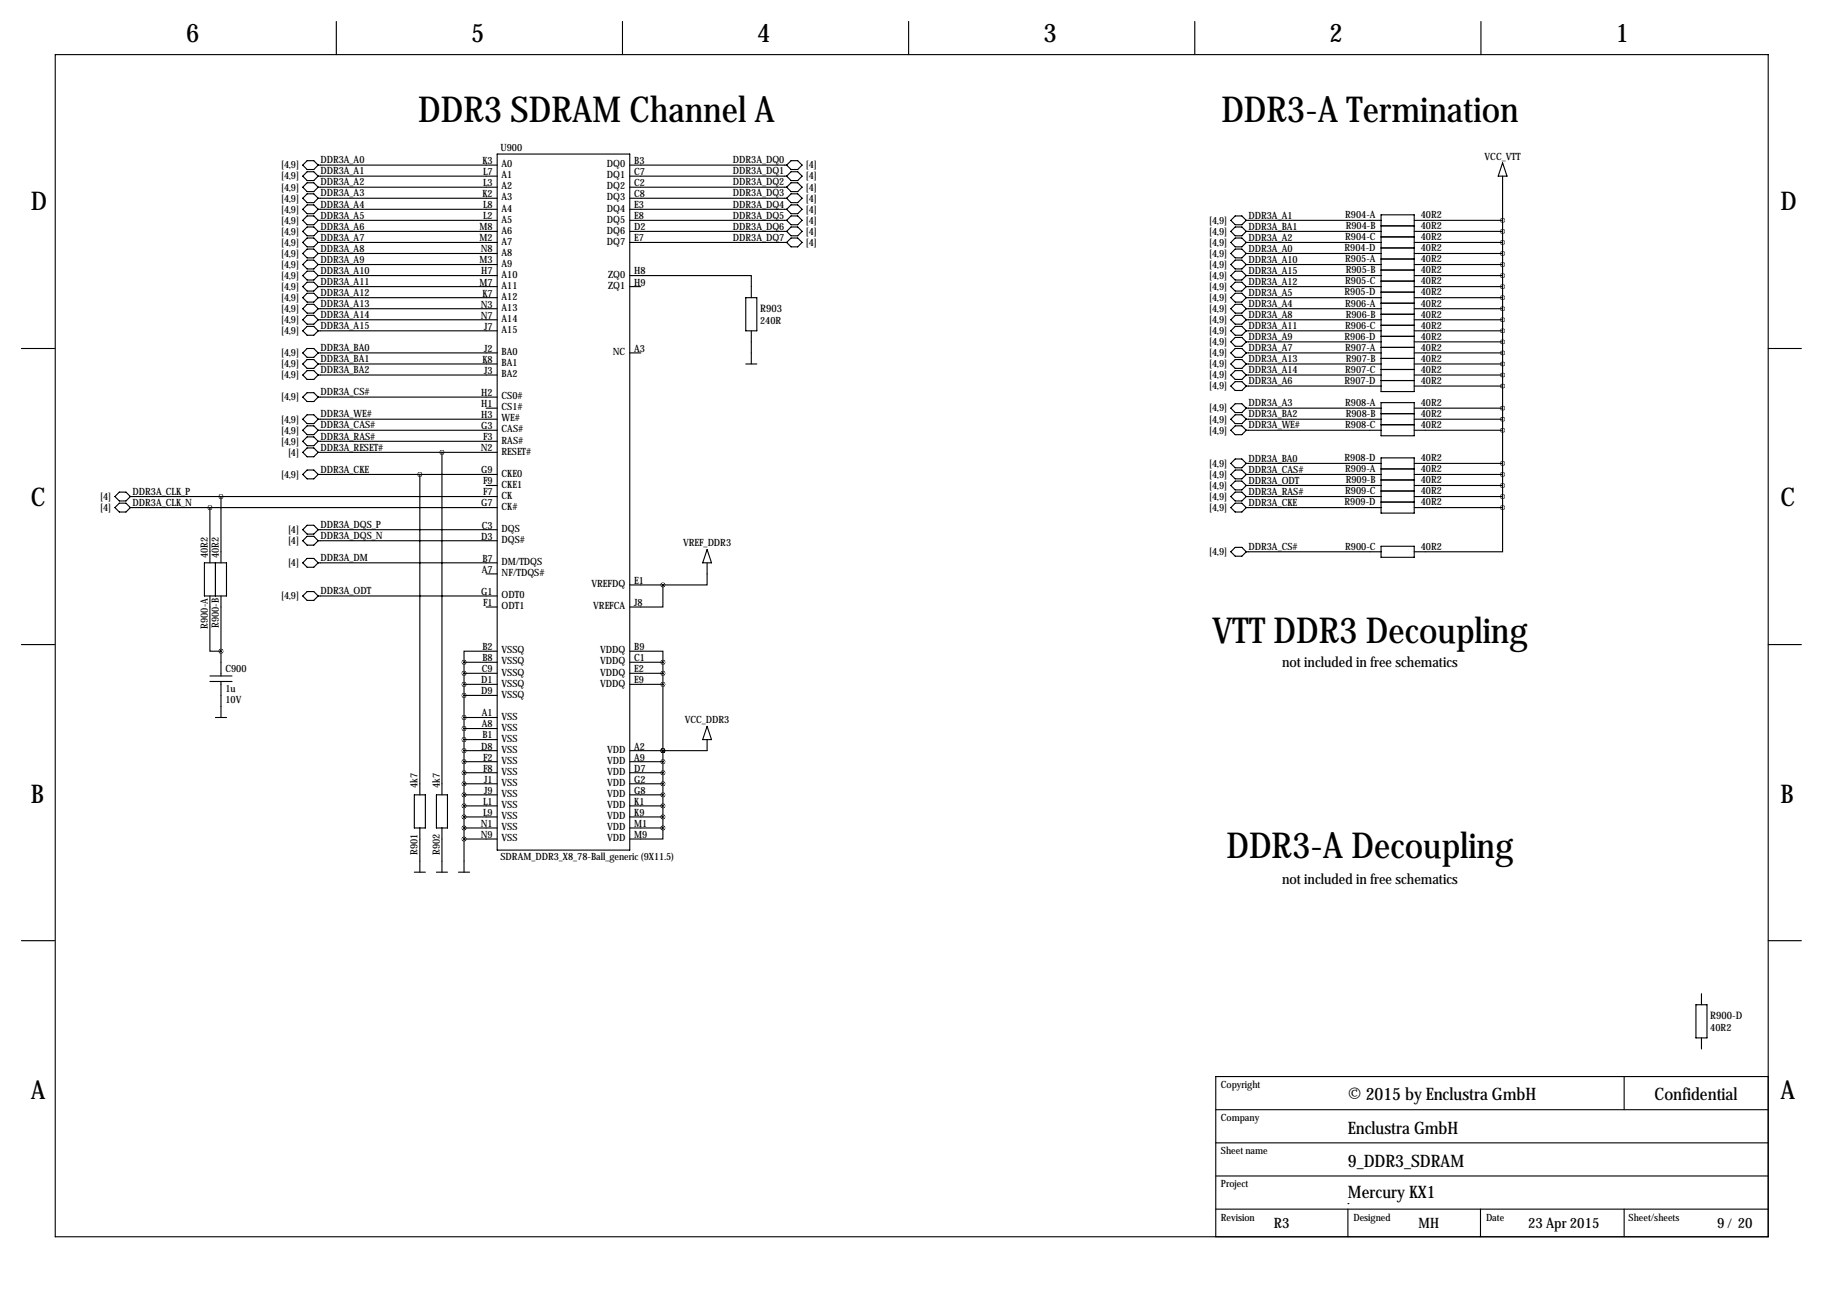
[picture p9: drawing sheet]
<svg xmlns="http://www.w3.org/2000/svg" width="419mm" height="297mm" viewBox="0 0 419 297" stroke-linecap="round" stroke-linejoin="round" font-family="sans-serif">
<g fill="none" stroke="#000" stroke-width=".25">
<path d="M12.7 12.6h393.8v271.7h-393.8zM77.3 4.9v7.7M143.1 4.9v7.7M208.9 4.9v7.7M274.7 4.9v7.7M340.5 4.9v7.7M69.6 38l1-1.1h1.5l1.1 1.1-1.1 1h-1.5zM73.2 38h41.1M114.3 35.4h30.5v160h-30.5zM144.8 38h36M180.8 38l1.1-1.1h1.5l1 1.1-1 1h-1.5zM345.4 37.5l1.1 3h-2.1z"/>
<path d="M69.6 40.5l1-1h1.5l1.1 1-1.1 1h-1.5zM69.6 43l1-1h1.5l1.1 1-1.1 1.1h-1.5zM69.6 45.6l1-1h1.5l1.1 1-1.1 1h-1.5zM69.6 48.1l1-1h1.5l1.1 1-1.1 1h-1.5zM69.6 50.7l1-1.1h1.5l1.1 1.1-1.1 1h-1.5zM69.6 53.2l1-1h1.5l1.1 1-1.1 1h-1.5zM69.6 55.7l1-1h1.5l1.1 1-1.1 1.1h-1.5zM69.6 58.3l1-1h1.5l1.1 1-1.1 1h-1.5zM73.2 50.7h41.1M73.2 53.2h41.1M73.2 55.7h41.1M73.2 58.3h41.1"/>
<path d="M73.2 40.5h41.1M73.2 43h41.1M73.2 45.6h41.1M73.2 48.1h41.1M144.8 50.7h36M144.8 53.2h36M144.8 55.7h36M144.8 40.5h36M144.8 43h36M144.8 45.6h36M144.8 48.1h36M180.8 40.5l1.1-1h1.5l1 1-1 1h-1.5z"/>
<path d="M180.8 43l1.1-1h1.5l1 1-1 1.1h-1.5zM180.8 45.6l1.1-1h1.5l1 1-1 1h-1.5zM180.8 48.1l1.1-1h1.5l1 1-1 1h-1.5zM180.8 50.7l1.1-1.1h1.5l1 1.1-1 1h-1.5zM180.8 53.2l1.1-1h1.5l1 1-1 1h-1.5zM180.8 55.7l1.1-1h1.5l1 1-1 1.1h-1.5zM283 50.7l1-1.1h1.5l1 1.1-1 1h-1.5zM283 53.2l1-1h1.5l1 1-1 1h-1.5zM283 55.7l1-1h1.5l1 1-1 1.1h-1.5zM283 58.3l1-1h1.5l1 1-1 1h-1.5zM286.5 50.7h31M286.5 53.2h31"/>
<path d="M286.5 55.7h31M286.5 58.3h31M317.5 49.4h7.6v40.6h-7.6zM317.5 51.9h7.6M317.5 54.5h7.6M317.5 57h7.6M317.5 59.5h7.6M325.1 50.7h20.3M325.1 53.2h20.3M325.1 55.7h20.3M325.1 58.3h20.3M345.4 40.5v76.2"/>
<path d="M69.6 60.8l1-1h1.5l1.1 1-1.1 1h-1.5zM69.6 63.4l1-1.1h1.5l1.1 1.1-1.1 1h-1.5zM69.6 65.9l1-1h1.5l1.1 1-1.1 1h-1.5zM69.6 71l1-1h1.5l1.1 1-1.1 1h-1.5zM69.6 73.5l1-1h1.5l1.1 1-1.1 1h-1.5zM69.6 76.1l1-1.1h1.5l1.1 1.1-1.1 1h-1.5zM70.6 67.4h1.5l1.1 1-1.1 1.1h-1.5l-1-1.1zM73.2 76.1h41.1M73.2 68.4h41.1M73.2 60.8h41.1M73.2 63.4h41.1M73.2 65.9h41.1"/>
<path d="M73.2 71h41.1M73.2 73.5h41.1M144.8 63.4h27.9v5M144.8 65.9h2.5M171.4 68.4h2.6v7.7h-2.6zM172.7 76.1v7.6M283 60.8l1-1h1.5l1 1-1 1h-1.5zM283 63.4l1-1.1h1.5l1 1.1-1 1h-1.5zM283 65.9l1-1h1.5l1 1-1 1h-1.5zM283 71l1-1h1.5l1 1-1 1h-1.5zM283 73.5l1-1h1.5l1 1-1 1h-1.5zM283 78.6l1-1h1.5l1 1-1 1h-1.5z"/>
<path d="M283 76.1l1-1.1h1.5l1 1.1-1 1h-1.5zM284 67.4h1.5l1 1-1 1.1h-1.5l-1-1.1zM286.5 76.1h31M286.5 68.4h31M286.5 60.8h31M286.5 63.4h31M286.5 65.9h31M286.5 71h31M286.5 73.5h31M286.5 78.6h31M317.5 62.1h7.6M317.5 64.6h7.6"/>
<path d="M317.5 67.2h7.6M317.5 69.7h7.6M317.5 72.2h7.6M317.5 74.8h7.6M317.5 77.3h7.6M317.5 79.9h7.6M325.1 76.1h20.3M325.1 68.4h20.3M325.1 60.8h20.3M325.1 63.4h20.3M325.1 65.9h20.3M325.1 71h20.3"/>
<path d="M325.1 73.5h20.3M325.1 78.6h20.3M4.9 80.1h7.6M69.6 81.1l1-1h1.5l1.1 1-1.1 1.1h-1.5zM69.6 83.7l1-1h1.5l1.1 1-1.1 1h-1.5zM69.6 86.2l1-1h1.5l1.1 1-1.1 1h-1.5zM69.6 91.3l1-1h1.5l1.1 1-1.1 1h-1.5zM69.6 96.4l1-1h1.5l1.1 1-1.1 1h-1.5zM69.6 98.9l1-1h1.5l1.1 1-1.1 1h-1.5zM73.2 81.1h41.1M73.2 83.7h41.1M73.2 86.2h41.1"/>
<path d="M73.2 96.4h41.1M73.2 98.9h41.1M73.2 91.3h41.1M111.8 93.8h2.5M144.8 81.1h2.5M171.4 83.7h2.6M283 81.1l1-1h1.5l1 1-1 1.1h-1.5zM283 83.7l1-1h1.5l1 1-1 1h-1.5zM283 86.2l1-1h1.5l1 1-1 1h-1.5zM283 93.8l1-1h1.5l1 1-1 1.1h-1.5zM283 88.8l1-1.1h1.5l1 1.1-1 1h-1.5zM283 96.4l1-1h1.5l1 1-1 1h-1.5z"/>
<path d="M283 98.9l1-1h1.5l1 1-1 1h-1.5zM286.5 81.1h31M286.5 83.7h31M286.5 86.2h31M286.5 88.8h31M286.5 93.8h31M286.5 96.4h31M286.5 98.9h31M317.5 92.6h7.6v7.6h-7.6zM317.5 82.4h7.6M317.5 84.9h7.6M317.5 87.5h7.6"/>
<path d="M317.5 95.1h7.6M317.5 97.6h7.6M325.1 81.1h20.3M325.1 83.7h20.3M325.1 86.2h20.3M325.1 88.8h20.3M325.1 93.8h20.3M325.1 96.4h20.3M325.1 98.9h20.3M406.5 80.1h7.6M26.4 114.2l1-1.1h1.6l1 1.1-1 1h-1.6zM26.4 116.7l1-1h1.6l1 1-1 1h-1.6z"/>
<path d="M30 114.2h84.3M30 116.7h84.3M48.3 116.7v12.7M50.8 114.2v15.2M69.6 109.1l1-1h1.5l1.1 1-1.1 1h-1.5zM69.6 101.5l1-1.1h1.5l1.1 1.1-1.1 1h-1.5zM70.6 103h1.5l1.1 1-1.1 1h-1.5l-1-1zM73.2 109.1h41.1M73.2 101.5h41.1M73.2 104h41.1M96.5 109.1v73.6M101.6 104v78.7"/>
<path d="M111.8 111.6h2.5M283 109.1l1-1h1.5l1 1-1 1h-1.5zM283 114.2l1-1.1h1.5l1 1.1-1 1h-1.5zM283 116.7l1-1h1.5l1 1-1 1h-1.5zM283 106.5l1-1h1.5l1 1-1 1.1h-1.5zM283 111.6l1-1h1.5l1 1-1 1h-1.5zM286.5 106.5h31M286.5 109.1h31M286.5 111.6h31M286.5 114.2h31M286.5 116.7h31M317.5 105.3h7.6v12.7h-7.6z"/>
<path d="M317.5 107.8h7.6M317.5 110.3h7.6M317.5 112.9h7.6M317.5 115.4h7.6M325.1 106.5h20.3M325.1 109.1h20.3M325.1 111.6h20.3M325.1 114.2h20.3M325.1 116.7h20.3M345.4 116.7v10.2h-20.3M47 129.4h5.1v7.6h-5.1zM48.3 137v12.7h2.5"/>
<path d="M49.5 129.4v7.6M50.8 137v18.4M69.6 137l1-1h1.5l1.1 1-1.1 1h-1.5zM69.6 129.4l1-1h1.5l1.1 1-1.1 1h-1.5zM69.6 121.8l1-1h1.5l1.1 1-1.1 1h-1.5zM69.6 124.3l1-1h1.5l1.1 1-1.1 1h-1.5zM73.2 137h41.1M73.2 129.4h41.1M73.2 121.8h41.1M73.2 124.3h41.1M111.8 131.9h2.5M111.8 139.6h2.5"/>
<path d="M144.8 134.5h7.6M152.4 134.5v5.1h-7.6M162.6 129.4v5.1h-10.2M162.6 126.4l1 3h-2.1zM283 126.9l1-1.1h1.5l1 1.1-1 1h-1.5zM286.5 126.9h31M317.5 125.6h7.6v2.5h-7.6zM4.9 148.2h7.6M48.3 155.4h5M48.3 156.7h5M50.8 156.7v8.3M106.7 152.3h7.6"/>
<path d="M106.7 154.8h7.6M106.7 157.3h7.6M106.7 159.9h7.6M106.7 152.3v48.2M114.3 149.7h-7.6v2.6M144.8 149.7h7.6v2.6M144.8 152.3h7.6M144.8 154.8h7.6M144.8 157.3h7.6M152.4 152.3v38.1M406.5 148.2h7.6M49.5 165h2.6"/>
<path d="M106.7 165h7.6M106.7 167.5h7.6M106.7 170h7.6M106.7 172.6h7.6M106.7 175.1h7.6M106.7 177.7h7.6M144.8 175.1h7.6M144.8 177.7h7.6M152.4 172.6h.1M162.6 167l1 3h-2.1zM162.6 170v2.6h-17.8M95.2 182.7h2.6v7.7h-2.6z"/>
<path d="M96.5 190.4v10.1M100.3 182.7h2.6v7.7h-2.6zM101.6 190.4v10.1M106.7 190.4h7.6M106.7 182.7h7.6M106.7 180.2h7.6M106.7 185.3h7.6M106.7 187.8h7.6M106.7 192.9h7.6M144.8 190.4h7.6M144.8 182.7h7.6M144.8 180.2h7.6"/>
<path d="M144.8 185.3h7.6M144.8 187.8h7.6M152.4 190.4v2.5h-7.6M4.9 216.3h7.6M95.2 200.5h2.6M100.3 200.5h2.6M105.4 200.5h2.5M406.5 216.3h7.6M389.9 231h2.5v7.6h-2.5zM391.2 228.5v2.5M391.2 238.6v2.6M279.5 255.1h127"/>
<path d="M373.4 247.5v7.6M406.5 247.5h-127v36.8M279.5 278h127M279.5 270.4h127M279.5 262.7h127M309.9 276.7h.1M309.9 278v6.3M340.4 278v6.3M373.4 278v6.3"/>
</g>
<path d="M106.6 170a.05 .05 0 0 0 .1 0 .05 .05 0 0 0-.1 0zM106.6 167.5a.05 .05 0 0 0 .1 0 .05 .05 0 0 0-.1 0zM106.6 165a.05 .05 0 0 0 .1 0 .05 .05 0 0 0-.1 0zM106.6 157.3a.05 .05 0 0 0 .1 0 .05 .05 0 0 0-.1 0zM106.6 154.8a.05 .05 0 0 0 .1 0 .05 .05 0 0 0-.1 0zM106.6 152.3a.05 .05 0 0 0 .1 0 .05 .05 0 0 0-.1 0zM106.6 190.4a.05 .05 0 0 0 .1 0 .05 .05 0 0 0-.1 0zM106.6 187.8a.05 .05 0 0 0 .1 0 .05 .05 0 0 0-.1 0zM106.6 185.3a.05 .05 0 0 0 .1 0 .05 .05 0 0 0-.1 0zM106.6 172.6a.05 .05 0 0 0 .1 0 .05 .05 0 0 0-.1 0zM106.6 182.7a.05 .05 0 0 0 .1 0 .05 .05 0 0 0-.1 0zM106.6 177.7a.05 .05 0 0 0 .1 0 .05 .05 0 0 0-.1 0zM106.6 192.9a.05 .05 0 0 0 .1 0 .05 .05 0 0 0-.1 0zM106.6 175.1a.05 .05 0 0 0 .1 0 .05 .05 0 0 0-.1 0zM106.6 180.2a.05 .05 0 0 0 .1 0 .05 .05 0 0 0-.1 0zM345.4 50.7a.05 .05 0 0 0 .1 0 .05 .05 0 0 0-.1 0zM345.4 53.2a.05 .05 0 0 0 .1 0 .05 .05 0 0 0-.1 0zM345.4 55.7a.05 .05 0 0 0 .1 0 .05 .05 0 0 0-.1 0zM345.4 58.3a.05 .05 0 0 0 .1 0 .05 .05 0 0 0-.1 0zM345.4 60.8a.05 .05 0 0 0 .1 0 .05 .05 0 0 0-.1 0zM345.4 63.4a.05 .05 0 0 0 .1 0 .05 .05 0 0 0-.1 0zM345.4 65.9a.05 .05 0 0 0 .1 0 .05 .05 0 0 0-.1 0zM345.4 68.4a.05 .05 0 0 0 .1 0 .05 .05 0 0 0-.1 0zM345.4 71a.05 .05 0 0 0 .1 0 .05 .05 0 0 0-.1 0zM345.4 73.5a.05 .05 0 0 0 .1 0 .05 .05 0 0 0-.1 0zM345.4 76.1a.05 .05 0 0 0 .1 0 .05 .05 0 0 0-.1 0zM345.4 78.6a.05 .05 0 0 0 .1 0 .05 .05 0 0 0-.1 0zM345.4 81.1a.05 .05 0 0 0 .1 0 .05 .05 0 0 0-.1 0zM345.4 83.7a.05 .05 0 0 0 .1 0 .05 .05 0 0 0-.1 0zM345.4 93.8a.05 .05 0 0 0 .1 0 .05 .05 0 0 0-.1 0zM345.4 96.4a.05 .05 0 0 0 .1 0 .05 .05 0 0 0-.1 0zM345.4 98.9a.05 .05 0 0 0 .1 0 .05 .05 0 0 0-.1 0zM345.4 106.5a.05 .05 0 0 0 .1 0 .05 .05 0 0 0-.1 0zM345.4 109.1a.05 .05 0 0 0 .1 0 .05 .05 0 0 0-.1 0zM345.4 111.6a.05 .05 0 0 0 .1 0 .05 .05 0 0 0-.1 0zM345.4 114.2a.05 .05 0 0 0 .1 0 .05 .05 0 0 0-.1 0zM345.4 86.2a.05 .05 0 0 0 .1 0 .05 .05 0 0 0-.1 0zM345.4 88.8a.05 .05 0 0 0 .1 0 .05 .05 0 0 0-.1 0zM345.4 116.7a.05 .05 0 0 0 .1 0 .05 .05 0 0 0-.1 0zM48.2 116.7a.05 .05 0 0 0 .1 0 .05 .05 0 0 0-.1 0zM106.6 159.9a.05 .05 0 0 0 .1 0 .05 .05 0 0 0-.1 0zM96.5 109.1a.05 .05 0 0 0 .1 0 .05 .05 0 0 0-.1 0z" fill="#000" stroke="#000" stroke-width="1"/>
<g font-size="8.2">
<text x="96.2" y="28">DDR3 SDRAM Channel A</text>
<text x="280.8" y="28">DDR3-A Termination</text>
<text x="278.7" y="147.9">VTT DDR3 Decoupling</text>
<text x="282" y="197.2">DDR3-A Decoupling</text>
</g>
<g font-size="5.9">
<text x="42.8" y="9.8">6</text>
<text x="108.3" y="9.8">5</text>
<text x="174.1" y="9.8">4</text>
<text x="239.9" y="9.8">3</text>
<text x="305.7" y="9.8">2</text>
<text x="371.4" y="9.8">1</text>
<text x="7.1" y="48.4">D</text>
<text x="409.3" y="48.4">D</text>
<text x="7.1" y="116.4">C</text>
<text x="409.3" y="116.4">C</text>
<text x="7.1" y="184.5">B</text>
<text x="409.3" y="184.5">B</text>
<text x="7.1" y="252.6">A</text>
<text x="409.3" y="252.6">A</text>
</g>
<g font-size="4">
<text x="309.9" y="252.8">© 2015 by Enclustra GmbH</text>
<text x="380.4" y="252.8">Confidential</text>
<text x="309.9" y="260.7">Enclustra GmbH</text>
<text x="309.9" y="268.3">9_DDR3_SDRAM</text>
<text x="309.9" y="275.4">Mercury KX1</text>
</g>
<g font-size="3.3">
<text x="294.8" y="153.4">not included in free schematics</text>
<text x="294.8" y="203.1">not included in free schematics</text>
<text x="292.9" y="282.3">R3</text>
<text x="326.1" y="282.3">MH</text>
<text x="351.3" y="282.3">23 Apr 2015</text>
<text x="394.8" y="282.3">9 / 20</text>
</g>
<g font-size="2.4">
<text x="174.8" y="71.7">R903</text>
<text x="393.2" y="234.3">R900-D</text>
</g>
<g font-size="2.3">
<text x="115.1" y="34.7">U900</text>
<text x="64.6" y="38.7">[4,9]</text>
<text x="64.6" y="41.3">[4,9]</text>
<text x="73.7" y="37.6">DDR3A_A0</text>
<text x="73.7" y="40.1">DDR3A_A1</text>
<text x="110.9" y="37.7">K3</text>
<text x="111" y="40.2">L7</text>
<text x="115.3" y="38.5">A0</text>
<text x="115.3" y="41">A1</text>
<text x="139.5" y="38.5">DQ0</text>
<text x="139.5" y="41">DQ1</text>
<text x="145.8" y="37.7">B3</text>
<text x="145.8" y="40.2">C7</text>
<text x="168.5" y="37.6">DDR3A_DQ0</text>
<text x="168.5" y="40.1">DDR3A_DQ1</text>
<text x="185.3" y="38.7">[4]</text>
<text x="185.3" y="41.3">[4]</text>
<text x="341.3" y="36.7">VCC_VTT</text>
<text x="64.6" y="43.8">[4,9]</text>
<text x="64.6" y="46.3">[4,9]</text>
<text x="73.7" y="42.6">DDR3A_A2</text>
<text x="73.7" y="45.2">DDR3A_A3</text>
<text x="73.7" y="47.7">DDR3A_A4</text>
<text x="110.9" y="45.3">K2</text>
<text x="111" y="42.8">L3</text>
<text x="111" y="47.9">L8</text>
<text x="115.3" y="43.6">A2</text>
<text x="115.3" y="46.1">A3</text>
<text x="139.5" y="43.6">DQ2</text>
<text x="139.5" y="46.1">DQ3</text>
<text x="145.8" y="42.8">C2</text>
<text x="145.8" y="45.3">C8</text>
<text x="145.8" y="47.9">E3</text>
<text x="168.5" y="42.6">DDR3A_DQ2</text>
<text x="168.5" y="45.2">DDR3A_DQ3</text>
<text x="168.5" y="47.7">DDR3A_DQ4</text>
<text x="185.3" y="43.8">[4]</text>
<text x="185.3" y="46.3">[4]</text>
<text x="64.6" y="48.9">[4,9]</text>
<text x="64.6" y="51.4">[4,9]</text>
<text x="64.6" y="54">[4,9]</text>
<text x="73.7" y="50.3">DDR3A_A5</text>
<text x="73.7" y="52.8">DDR3A_A6</text>
<text x="110.3" y="52.9">M8</text>
<text x="111" y="50.4">L2</text>
<text x="115.3" y="48.6">A4</text>
<text x="115.3" y="51.2">A5</text>
<text x="115.3" y="53.7">A6</text>
<text x="139.5" y="48.6">DQ4</text>
<text x="139.5" y="51.2">DQ5</text>
<text x="139.5" y="53.7">DQ6</text>
<text x="145.8" y="50.4">E8</text>
<text x="145.8" y="52.9">D2</text>
<text x="168.5" y="50.3">DDR3A_DQ5</text>
<text x="168.5" y="52.8">DDR3A_DQ6</text>
<text x="185.3" y="48.9">[4]</text>
<text x="185.3" y="51.4">[4]</text>
<text x="185.3" y="54">[4]</text>
<text x="278" y="51.4">[4,9]</text>
<text x="278" y="54">[4,9]</text>
<text x="287" y="50.3">DDR3A_A1</text>
<text x="287" y="52.8">DDR3A_BA1</text>
<text x="309.2" y="50.2">R904-A</text>
<text x="309.4" y="52.7">R904-B</text>
<text x="326.6" y="50.2">40R2</text>
<text x="326.6" y="52.7">40R2</text>
<text x="64.6" y="56.5">[4,9]</text>
<text x="64.6" y="59">[4,9]</text>
<text x="73.7" y="55.3">DDR3A_A7</text>
<text x="73.7" y="57.9">DDR3A_A8</text>
<text x="110.3" y="55.5">M2</text>
<text x="110.5" y="58">N8</text>
<text x="115.3" y="56.3">A7</text>
<text x="115.3" y="58.8">A8</text>
<text x="139.5" y="56.3">DQ7</text>
<text x="145.8" y="55.5">E7</text>
<text x="168.5" y="55.3">DDR3A_DQ7</text>
<text x="185.3" y="56.5">[4]</text>
<text x="278" y="59">[4,9]</text>
<text x="278" y="56.5">[4,9]</text>
<text x="287" y="57.9">DDR3A_A0</text>
<text x="287" y="55.3">DDR3A_A2</text>
<text x="309.1" y="57.8">R904-D</text>
<text x="309.2" y="55.2">R904-C</text>
<text x="326.6" y="55.2">40R2</text>
<text x="326.6" y="57.8">40R2</text>
<text x="64.6" y="61.6">[4,9]</text>
<text x="64.6" y="64.1">[4,9]</text>
<text x="73.7" y="60.4">DDR3A_A9</text>
<text x="73.7" y="63">DDR3A_A10</text>
<text x="73.7" y="65.5">DDR3A_A11</text>
<text x="110.3" y="60.6">M3</text>
<text x="110.3" y="65.6">M7</text>
<text x="110.6" y="63.1">H7</text>
<text x="115.3" y="61.3">A9</text>
<text x="115.3" y="63.9">A10</text>
<text x="139.8" y="63.9">ZQ0</text>
<text x="145.8" y="63.1">H8</text>
<text x="145.8" y="65.6">H9</text>
<text x="278" y="61.6">[4,9]</text>
<text x="278" y="64.1">[4,9]</text>
<text x="287" y="60.4">DDR3A_A10</text>
<text x="287" y="65.5">DDR3A_A12</text>
<text x="287" y="63">DDR3A_A15</text>
<text x="309.2" y="60.3">R905-A</text>
<text x="309.2" y="65.4">R905-C</text>
<text x="309.4" y="62.9">R905-B</text>
<text x="326.6" y="60.3">40R2</text>
<text x="326.6" y="62.9">40R2</text>
<text x="326.6" y="65.4">40R2</text>
<text x="64.6" y="66.7">[4,9]</text>
<text x="64.6" y="69.2">[4,9]</text>
<text x="64.6" y="71.7">[4,9]</text>
<text x="73.7" y="68">DDR3A_A12</text>
<text x="73.7" y="70.6">DDR3A_A13</text>
<text x="110.5" y="70.7">N3</text>
<text x="110.9" y="68.2">K7</text>
<text x="115.3" y="66.4">A11</text>
<text x="115.3" y="69">A12</text>
<text x="115.3" y="71.5">A13</text>
<text x="139.8" y="66.4">ZQ1</text>
<text x="278" y="71.7">[4,9]</text>
<text x="278" y="69.2">[4,9]</text>
<text x="278" y="66.7">[4,9]</text>
<text x="287" y="70.6">DDR3A_A4</text>
<text x="287" y="68">DDR3A_A5</text>
<text x="309.1" y="67.9">R905-D</text>
<text x="309.2" y="70.5">R906-A</text>
<text x="326.6" y="67.9">40R2</text>
<text x="326.6" y="70.5">40R2</text>
<text x="64.6" y="74.3">[4,9]</text>
<text x="64.6" y="76.8">[4,9]</text>
<text x="73.7" y="73.1">DDR3A_A14</text>
<text x="73.7" y="75.7">DDR3A_A15</text>
<text x="110.5" y="73.3">N7</text>
<text x="111.3" y="75.8">J7</text>
<text x="115.3" y="74">A14</text>
<text x="115.3" y="76.6">A15</text>
<text x="174.8" y="74.5">240R</text>
<text x="278" y="74.3">[4,9]</text>
<text x="278" y="76.8">[4,9]</text>
<text x="287" y="73.1">DDR3A_A8</text>
<text x="287" y="75.7">DDR3A_A11</text>
<text x="309.2" y="75.6">R906-C</text>
<text x="309.4" y="73">R906-B</text>
<text x="326.6" y="73">40R2</text>
<text x="326.6" y="75.6">40R2</text>
<text x="64.6" y="81.9">[4,9]</text>
<text x="73.7" y="80.7">DDR3A_BA0</text>
<text x="73.7" y="83.3">DDR3A_BA1</text>
<text x="110.9" y="83.4">K8</text>
<text x="111.3" y="80.9">J2</text>
<text x="115.3" y="81.7">BA0</text>
<text x="140.9" y="81.7">NC</text>
<text x="145.8" y="80.9">A3</text>
<text x="278" y="81.9">[4,9]</text>
<text x="278" y="79.4">[4,9]</text>
<text x="287" y="80.7">DDR3A_A7</text>
<text x="287" y="78.2">DDR3A_A9</text>
<text x="287" y="83.3">DDR3A_A13</text>
<text x="309.1" y="78.1">R906-D</text>
<text x="309.2" y="80.6">R907-A</text>
<text x="309.4" y="83.2">R907-B</text>
<text x="326.6" y="78.1">40R2</text>
<text x="326.6" y="80.6">40R2</text>
<text x="326.6" y="83.2">40R2</text>
<text x="64.6" y="84.4">[4,9]</text>
<text x="64.6" y="87">[4,9]</text>
<text x="73.7" y="85.8">DDR3A_BA2</text>
<text x="111.3" y="86">J3</text>
<text x="115.3" y="84.2">BA1</text>
<text x="115.3" y="86.7">BA2</text>
<text x="278" y="89.5">[4,9]</text>
<text x="278" y="84.4">[4,9]</text>
<text x="278" y="87">[4,9]</text>
<text x="287" y="88.4">DDR3A_A6</text>
<text x="287" y="85.8">DDR3A_A14</text>
<text x="309.1" y="88.3">R907-D</text>
<text x="309.2" y="85.7">R907-C</text>
<text x="326.6" y="85.7">40R2</text>
<text x="326.6" y="88.3">40R2</text>
<text x="64.6" y="92.1">[4,9]</text>
<text x="73.7" y="90.9">DDR3A_CS#</text>
<text x="73.7" y="96">DDR3A_WE#</text>
<text x="110.6" y="91">H2</text>
<text x="110.6" y="93.6">H1</text>
<text x="115.3" y="91.8">CS0#</text>
<text x="115.3" y="94.4">CS1#</text>
<text x="278" y="94.6">[4,9]</text>
<text x="287" y="93.4">DDR3A_A3</text>
<text x="287" y="96">DDR3A_BA2</text>
<text x="309.2" y="93.3">R908-A</text>
<text x="309.4" y="95.9">R908-B</text>
<text x="326.6" y="93.3">40R2</text>
<text x="326.6" y="95.9">40R2</text>
<text x="64.6" y="99.7">[4,9]</text>
<text x="64.6" y="97.1">[4,9]</text>
<text x="73.7" y="98.5">DDR3A_CAS#</text>
<text x="73.7" y="101.1">DDR3A_RAS#</text>
<text x="110.6" y="96.1">H3</text>
<text x="110.6" y="98.7">G3</text>
<text x="111" y="101.2">F3</text>
<text x="115.3" y="96.9">WE#</text>
<text x="115.3" y="99.4">CAS#</text>
<text x="115.3" y="102">RAS#</text>
<text x="278" y="97.1">[4,9]</text>
<text x="278" y="99.7">[4,9]</text>
<text x="287" y="98.5">DDR3A_WE#</text>
<text x="309.2" y="98.4">R908-C</text>
<text x="326.6" y="98.4">40R2</text>
<text x="64.6" y="102.2">[4,9]</text>
<text x="66.2" y="104.8">[4]</text>
<text x="73.7" y="103.6">DDR3A_RESET#</text>
<text x="110.5" y="103.7">N2</text>
<text x="115.3" y="104.5">RESET#</text>
<text x="278" y="107.3">[4,9]</text>
<text x="287" y="106.1">DDR3A_BA0</text>
<text x="309.1" y="106">R908-D</text>
<text x="326.6" y="106">40R2</text>
<text x="30.5" y="113.8">DDR3A_CLK_P</text>
<text x="64.6" y="109.8">[4,9]</text>
<text x="73.7" y="108.7">DDR3A_CKE</text>
<text x="110.6" y="108.8">G9</text>
<text x="111" y="111.4">F9</text>
<text x="111" y="113.9">F7</text>
<text x="115.3" y="109.6">CKE0</text>
<text x="115.3" y="112.1">CKE1</text>
<text x="278" y="109.8">[4,9]</text>
<text x="278" y="112.4">[4,9]</text>
<text x="287" y="108.7">DDR3A_CAS#</text>
<text x="287" y="113.8">DDR3A_RAS#</text>
<text x="287" y="111.2">DDR3A_ODT</text>
<text x="309.2" y="108.6">R909-A</text>
<text x="309.2" y="113.7">R909-C</text>
<text x="309.4" y="111.1">R909-B</text>
<text x="326.6" y="108.6">40R2</text>
<text x="326.6" y="111.1">40R2</text>
<text x="326.6" y="113.7">40R2</text>
<text x="23.1" y="114.9">[4]</text>
<text x="23.1" y="117.5">[4]</text>
<text x="30.5" y="116.3">DDR3A_CLK_N</text>
<text x="110.6" y="116.4">G7</text>
<text x="115.3" y="114.7">CK</text>
<text x="115.3" y="117.2">CK#</text>
<text x="278" y="114.9">[4,9]</text>
<text x="278" y="117.5">[4,9]</text>
<text x="287" y="116.3">DDR3A_CKE</text>
<text x="309.1" y="116.2">R909-D</text>
<text x="326.6" y="116.2">40R2</text>
<text x="66.2" y="122.5">[4]</text>
<text x="66.2" y="125.1">[4]</text>
<text x="73.7" y="121.4">DDR3A_DQS_P</text>
<text x="73.7" y="123.9">DDR3A_DQS_N</text>
<text x="110.6" y="124.1">D3</text>
<text x="110.8" y="121.5">C3</text>
<text x="115.3" y="122.3">DQS</text>
<text x="115.3" y="124.8">DQS#</text>
<text x="157" y="125.6">VREF_DDR3</text>
<text x="47.8" y="128.4" transform="rotate(-90 47.8 128.4)">40R2</text>
<text x="50.3" y="128.4" transform="rotate(-90 50.3 128.4)">40R2</text>
<text x="66.2" y="130.2">[4]</text>
<text x="73.7" y="129">DDR3A_DM</text>
<text x="110.8" y="131.7">A7</text>
<text x="110.9" y="129.1">B7</text>
<text x="115.3" y="129.9">DM/TDQS</text>
<text x="278" y="127.6">[4,9]</text>
<text x="287" y="126.5">DDR3A_CS#</text>
<text x="309.2" y="126.4">R900-C</text>
<text x="326.6" y="126.4">40R2</text>
<text x="64.6" y="137.8">[4,9]</text>
<text x="73.7" y="136.6">DDR3A_ODT</text>
<text x="110.6" y="136.8">G1</text>
<text x="115.3" y="132.5">NF/TDQS#</text>
<text x="115.3" y="137.5">ODT0</text>
<text x="136" y="135">VREFDQ</text>
<text x="145.8" y="134.2">E1</text>
<text x="111" y="139.3">F1</text>
<text x="115.3" y="140.1">ODT1</text>
<text x="136.4" y="140.1">VREFCA</text>
<text x="145.8" y="139.3">J8</text>
<text x="47.8" y="144.5" transform="rotate(-90 47.8 144.5)">R900-A</text>
<text x="50.3" y="144.4" transform="rotate(-90 50.3 144.4)">R900-B</text>
<text x="110.9" y="149.5">B2</text>
<text x="145.8" y="149.5">B9</text>
<text x="51.8" y="154.5">C900</text>
<text x="110.8" y="154.5">C9</text>
<text x="110.9" y="152">B8</text>
<text x="115.3" y="150.2">VSSQ</text>
<text x="115.3" y="152.8">VSSQ</text>
<text x="115.3" y="155.3">VSSQ</text>
<text x="138" y="150.2">VDDQ</text>
<text x="138" y="152.8">VDDQ</text>
<text x="138" y="155.3">VDDQ</text>
<text x="145.8" y="152">C1</text>
<text x="145.8" y="154.5">E2</text>
<text x="51.8" y="159.1">1u</text>
<text x="51.8" y="161.7">10V</text>
<text x="110.6" y="157.1">D1</text>
<text x="110.6" y="159.6">D9</text>
<text x="115.3" y="157.9">VSSQ</text>
<text x="115.3" y="160.4">VSSQ</text>
<text x="138" y="157.9">VDDQ</text>
<text x="145.8" y="157.1">E9</text>
<text x="110.8" y="164.7">A1</text>
<text x="110.8" y="167.2">A8</text>
<text x="115.3" y="165.5">VSS</text>
<text x="157.4" y="166.2">VCC_DDR3</text>
<text x="110.6" y="172.3">D8</text>
<text x="110.9" y="169.8">B1</text>
<text x="115.3" y="168">VSS</text>
<text x="115.3" y="170.6">VSS</text>
<text x="115.3" y="173.1">VSS</text>
<text x="139.5" y="173.1">VDD</text>
<text x="145.8" y="172.3">A2</text>
<text x="111" y="174.9">F2</text>
<text x="111" y="177.4">F8</text>
<text x="111.3" y="179.9">J1</text>
<text x="115.3" y="175.6">VSS</text>
<text x="115.3" y="178.2">VSS</text>
<text x="139.5" y="175.6">VDD</text>
<text x="139.5" y="178.2">VDD</text>
<text x="145.8" y="174.9">A9</text>
<text x="145.8" y="177.4">D7</text>
<text x="145.8" y="179.9">G2</text>
<text x="96" y="181.2" transform="rotate(-90 96 181.2)">4k7</text>
<text x="101.1" y="181.2" transform="rotate(-90 101.1 181.2)">4k7</text>
<text x="111" y="185">L1</text>
<text x="111.3" y="182.5">J9</text>
<text x="115.3" y="180.7">VSS</text>
<text x="115.3" y="183.3">VSS</text>
<text x="115.3" y="185.8">VSS</text>
<text x="139.5" y="180.7">VDD</text>
<text x="139.5" y="183.3">VDD</text>
<text x="139.5" y="185.8">VDD</text>
<text x="145.8" y="182.5">G8</text>
<text x="145.8" y="185">K1</text>
<text x="110.5" y="190.1">N1</text>
<text x="111" y="187.6">L9</text>
<text x="115.3" y="188.3">VSS</text>
<text x="115.3" y="190.9">VSS</text>
<text x="139.5" y="188.3">VDD</text>
<text x="139.5" y="190.9">VDD</text>
<text x="145.8" y="187.6">K9</text>
<text x="145.8" y="190.1">M1</text>
<text x="96" y="196.5" transform="rotate(-90 96 196.5)">R901</text>
<text x="101.1" y="196.5" transform="rotate(-90 101.1 196.5)">R902</text>
<text x="110.5" y="192.6">N9</text>
<text x="115.1" y="197.7">SDRAM_DDR3_X8_78-Ball_generic (9X11.5)</text>
<text x="115.3" y="193.4">VSS</text>
<text x="139.5" y="193.4">VDD</text>
<text x="145.8" y="192.6">M9</text>
<text x="393.2" y="237.1">40R2</text>
<text x="280.7" y="250">Copyright</text>
<text x="280.7" y="257.7">Company</text>
<text x="280.7" y="265.3">Sheet name</text>
<text x="280.7" y="272.9">Project</text>
<text x="280.7" y="280.8">Revision</text>
<text x="311.1" y="280.8">Designed</text>
<text x="341.6" y="280.8">Date</text>
<text x="374.4" y="280.8">Sheet/sheets</text>
</g>
</svg>
